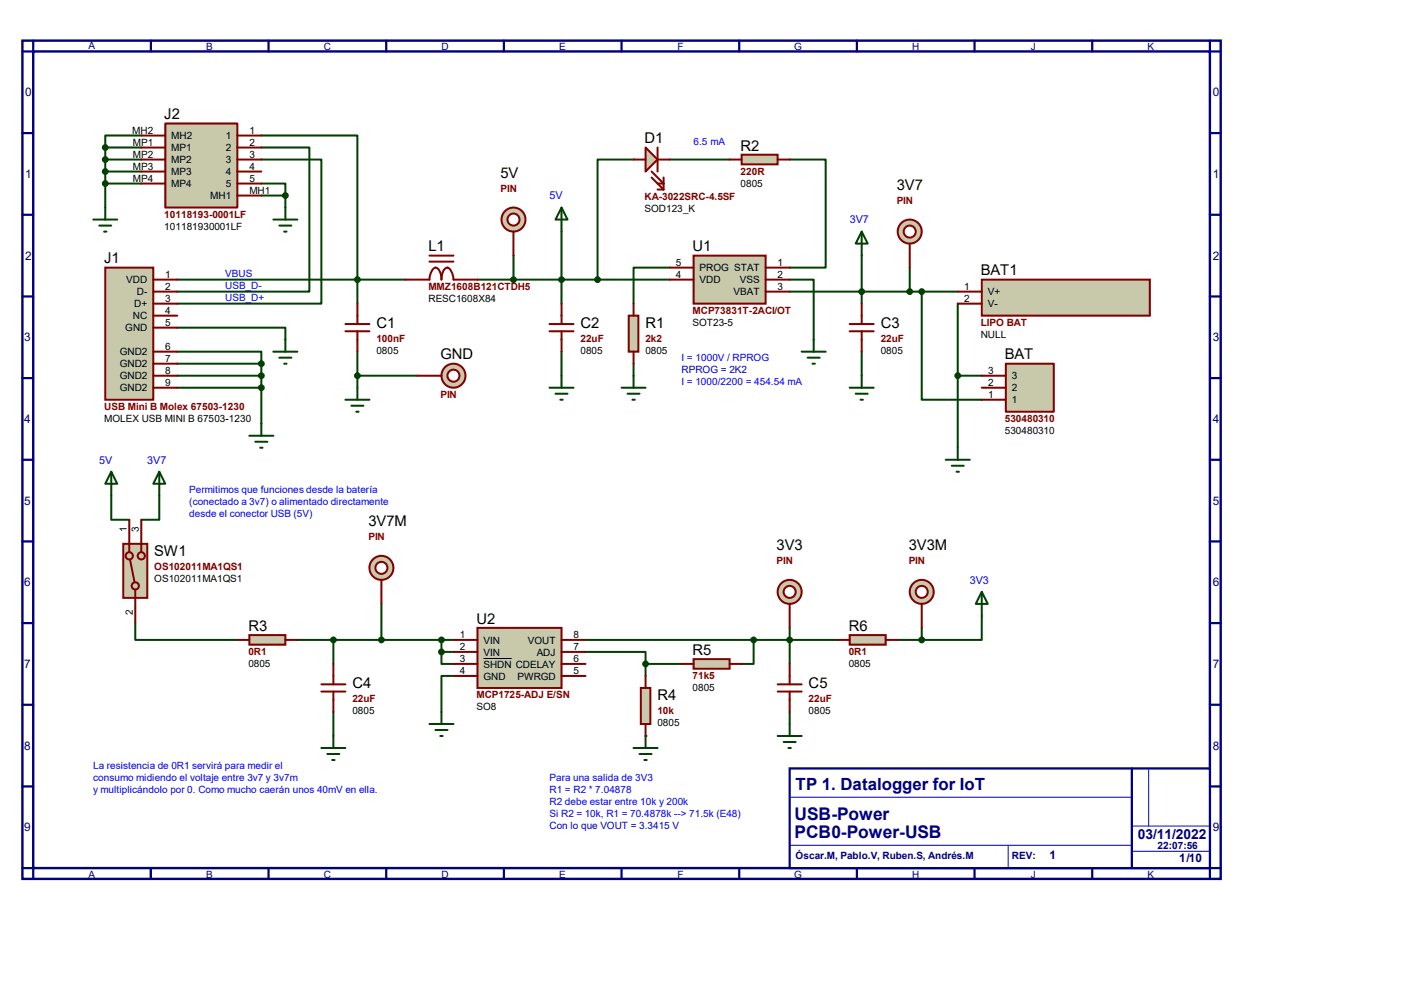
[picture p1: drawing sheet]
<svg xmlns="http://www.w3.org/2000/svg" width="297mm" height="210mm" viewBox="0 0 297 210" stroke-linecap="round" stroke-linejoin="round" font-family="sans-serif">
<path d="M4.7 8.6h253.5v177.3h-253.5zM7 10.9h248.9v172.7h-248.9z" fill="none" stroke="#000080" stroke-width=".51"/>
<path d="M7 8.6v2.3h-2.3M31.9 8.6v2.3" fill="none" stroke="#000080" stroke-width=".47"/>
<path d="M167 162.5h88.9v21.1h-88.9z" fill="#fff" stroke="#000080" stroke-width=".47"/>
<g fill="none" stroke="#000080" stroke-width=".47">
<path d="M56.8 8.6v2.3M81.7 8.6v2.3M106.6 8.6v2.3M131.5 8.6v2.3M156.4 8.6v2.3M181.3 8.6v2.3M206.2 8.6v2.3M231.1 8.6v2.3M255.9 8.6v2.3h2.3M4.7 28.2h2.3M255.9 28.2h2.3M4.7 45.4h2.3"/>
<path d="M255.9 45.4h2.3M4.7 62.7h2.3M4.7 80h2.3M255.9 62.7h2.3M255.9 80h2.3M4.7 97.2h2.3M255.9 97.2h2.3M4.7 114.5h2.3M255.9 114.5h2.3M4.7 131.8h2.3M255.9 131.8h2.3M4.7 149.1h2.3"/>
<path d="M255.9 149.1h2.3M4.7 166.3h2.3M239.4 162.5v21.1M255.9 166.3h2.3M4.7 183.6h2.3v2.3M31.9 183.6v2.3M56.8 183.6v2.3M81.7 183.6v2.3M106.6 183.6v2.3M131.5 183.6v2.3M156.4 183.6v2.3M181.3 183.6v2.3"/>
<path d="M206.2 183.6v2.3M231.1 183.6v2.3M258.2 183.6h-2.3v2.3"/>
</g>
<path d="M167 178.8h72.4M167.3 168.6h71.9M213.3 178.8v4.8M239.4 174.7h16.3M243 162.5v12.2M239.4 180h16.5" fill="none" stroke="#0000c0" stroke-width=".21"/>
<g fill="none" stroke="#004000" stroke-width=".42">
<path d="M22.3 33.7h7.6M22.3 31.2h7.6M22.3 31.2v12.7M22.3 36.3h7.6M22.3 38.8h7.6M29.9 28.7h-7.6v2.5M55.3 31.2h10.1v30.5h-27.9M55.3 33.7h12.7v30.5h-30.5M55.3 38.8h5.1v2.6M55.3 28.7h20.3v35.5M134 33.7h-7.6v25.4M141.6 33.7h12.7"/>
<path d="M167 33.7h7.7v22.9h-7.7M37.5 59.1h48.3M55.3 41.4h5.1M60.4 41.4v2.5M101 59.1h40.6M108.6 54.1v5M118.8 49v15.2M141.6 56.6h-7.6v7.6M167 59.1h5.1v12.7M182.3 54.1v10.1M192.4 56.6v5.1h-25.4M37.5 69.3h22.9v2.5"/>
<path d="M37.5 74.4h17.8v2.5M37.5 79.5h17.8M37.5 76.9h17.8M55.3 76.9v12.7M75.6 79.5h12.7M75.6 74.4v7.6M118.8 74.4v5.1M134 76.9v2.6M182.3 74.4v5.1M37.5 82h17.8M33.7 104.9v5h-3.8M28.6 131.5v3.8h21.6"/>
<path d="M62.9 135.3h33M70.5 135.3v5.1M80.7 127.7v7.6M93.4 137.9v2.5h2.5M93.4 137.9h2.5M93.4 135.3v2.6M123.9 137.9h12.7v2.5M123.9 135.3h53.3M159.4 135.3v5.1h-2.5M167 132.8v7.6M70.5 150.6v5.1M95.9 143h-2.5v7.6"/>
<path d="M136.6 140.4h7.6M136.6 140.4v2.6"/>
</g>
<circle cx="136.6" cy="155.7" r=".21" fill="#004000"/>
<path d="M192.4 61.7h10.2M195 61.7v22.8h12.7M202.6 64.2v30.5M202.6 79.5h5.1M23.5 104.9v5h3.8M189.9 135.3h5.1M195 132.8v2.5M207.7 130.3v5h-12.7M167 150.6v2.5" fill="none" stroke="#004000" stroke-width=".42"/>
<path d="M22.3 56.6h10.1v27.9h-10.1z" fill="#c8c8aa" stroke="#800000" stroke-width=".42"/>
<path d="M32.4 59.1h5.1M32.4 61.7h5.1M32.4 64.2h5.1M32.4 66.8h5.1M32.4 69.3h5.1M32.4 74.4h5.1M32.4 76.9h5.1M32.4 79.5h5.1M32.4 82h5.1" fill="none" stroke="#800000" stroke-width=".42"/>
<path d="M35 26.1h15.2v17.8h-15.2z" fill="#c8c8aa" stroke="#800000" stroke-width=".42"/>
<g fill="none" stroke="#800000" stroke-width=".42">
<path d="M29.9 28.7h5.1M29.9 31.2h5.1M29.9 33.7h5.1M29.9 36.3h5.1M29.9 38.8h5.1M50.2 28.7h5.1M50.2 31.2h5.1M50.2 33.7h5.1M50.2 36.3h5.1M50.2 38.8h5.1M50.2 41.4h5.1M85.8 59.1h5a2.69 2.69 0 0 1 1.3-2.5 2.31 2.31 0 0 1 1.3 2.5 2.31 2.31 0 0 1 1.3-2.5 2.69 2.69 0 0 1 1.2 2.5h5.1"/>
<path d="M90.8 55.3h5.1M90.8 54.1h5.1M73.1 70.1h5M73.1 68.5h5M75.6 64.2v4.3M75.6 70.1v4.3"/>
</g>
<circle cx="108.6" cy="46.4" r="2.54" fill="#c8c8aa" stroke="#800000" stroke-width=".42"/>
<circle cx="108.6" cy="46.4" r="1.27" fill="#fff" stroke="#800000" stroke-width=".42"/>
<path d="M108.6 49v5.1" fill="none" stroke="#800000" stroke-width=".42"/>
<circle cx="95.9" cy="79.5" r="2.54" fill="#c8c8aa" stroke="#800000" stroke-width=".42"/>
<circle cx="95.9" cy="79.5" r="1.27" fill="#fff" stroke="#800000" stroke-width=".42"/>
<path d="M88.3 79.5h5.1M116.2 70.1h5.1M116.2 68.5h5.1M118.8 64.2v4.3M118.8 70.1v4.3" fill="none" stroke="#800000" stroke-width=".42"/>
<path d="M133 66.8h2v7.6h-2z" fill="#c8c8aa" stroke="#800000" stroke-width=".42"/>
<path d="M134 64.2v2.6M134 74.4v2.5" fill="none" stroke="#800000" stroke-width=".42"/>
<path d="M146.7 54.1h15.3v10.1h-15.3z" fill="#c8c8aa" stroke="#800000" stroke-width=".42"/>
<path d="M141.6 56.6h5.1M141.6 59.1h5.1M162 56.6h5M162 59.1h5M162 61.7h5" fill="none" stroke="#800000" stroke-width=".42"/>
<path d="M136.6 31.2l2.5 2.5-2.5 2.6z" fill="#c8c8aa" stroke="#800000" stroke-width=".42"/>
<path d="M134 33.7h2.6M137.8 36.3l2.6 2.5h-1.3M137.8 37.5l2.6 2.6M139.1 31.2v5.1M139.1 33.7h2.5M140.4 37.5v2.6M139.1 40.1h1.3" fill="none" stroke="#800000" stroke-width=".42"/>
<path d="M156.9 32.7h7.6v2.1h-7.6z" fill="#c8c8aa" stroke="#800000" stroke-width=".42"/>
<path d="M154.3 33.7h2.6M164.5 33.7h2.5M179.7 70.1h5.1M179.7 68.5h5.1M182.3 64.2v4.3M182.3 70.1v4.3" fill="none" stroke="#800000" stroke-width=".42"/>
<circle cx="192.4" cy="49" r="2.54" fill="#c8c8aa" stroke="#800000" stroke-width=".42"/>
<circle cx="192.4" cy="49" r="1.27" fill="#fff" stroke="#800000" stroke-width=".42"/>
<path d="M192.4 51.5v5.1" fill="none" stroke="#800000" stroke-width=".42"/>
<path d="M207.7 59.1h35.5v7.7h-35.5z" fill="#c8c8aa" stroke="#800000" stroke-width=".42"/>
<path d="M202.6 61.7h5.1M202.6 64.2h5.1" fill="none" stroke="#800000" stroke-width=".42"/>
<path d="M212.8 76.9h10.1v10.2h-10.1z" fill="#c8c8aa" stroke="#800000" stroke-width=".42"/>
<path d="M207.7 79.5h5.1M207.7 84.5h5.1M207.7 82h5.1" fill="none" stroke="#800000" stroke-width=".42"/>
<path d="M26.1 115h5.1v11.4h-5.1z" fill="#c8c8aa" stroke="#800000" stroke-width=".42"/>
<path d="M27.3 115v2.6l1.3 6.3v2.5M29.9 115v2.6" fill="none" stroke="#800000" stroke-width=".42"/>
<g fill="#c8c8aa" stroke="#800000" stroke-width=".42">
<circle cx="28.6" cy="123.9" r=".76"/>
<circle cx="27.3" cy="117.6" r=".76"/>
<circle cx="29.9" cy="117.6" r=".76"/>
</g>
<path d="M27.3 109.9v5.1M29.9 109.9v5.1M28.6 126.4v5.1" fill="none" stroke="#800000" stroke-width=".42"/>
<path d="M52.7 134.3h7.7v2.1h-7.7z" fill="#c8c8aa" stroke="#800000" stroke-width=".42"/>
<path d="M50.2 135.3h2.5M60.4 135.3h2.5" fill="none" stroke="#800000" stroke-width=".42"/>
<circle cx="80.7" cy="120.1" r="2.54" fill="#c8c8aa" stroke="#800000" stroke-width=".42"/>
<circle cx="80.7" cy="120.1" r="1.27" fill="#fff" stroke="#800000" stroke-width=".42"/>
<path d="M80.7 122.6v5.1M68 146.3h5.1M68 144.7h5.1M70.5 140.4v4.3M70.5 146.3v4.3" fill="none" stroke="#800000" stroke-width=".42"/>
<path d="M101 132.8h17.8v12.7h-17.8z" fill="#c8c8aa" stroke="#800000" stroke-width=".42"/>
<path d="M95.9 135.3h5.1M95.9 137.9h5.1M118.8 135.3h5.1M118.8 137.9h5.1M95.9 140.4h5.1M95.9 143h5.1M118.8 140.4h5.1M118.8 143h5.1" fill="none" stroke="#800000" stroke-width=".42"/>
<path d="M102.3 139.3h5.9" fill="none" stroke="#000" stroke-width=".21"/>
<path d="M146.7 139.4h7.6v2h-7.6z" fill="#c8c8aa" stroke="#800000" stroke-width=".42"/>
<path d="M144.2 140.4h2.5M154.3 140.4h2.6" fill="none" stroke="#800000" stroke-width=".42"/>
<path d="M179.7 134.3h7.7v2.1h-7.7z" fill="#c8c8aa" stroke="#800000" stroke-width=".42"/>
<path d="M177.2 135.3h2.5M187.4 135.3h2.5" fill="none" stroke="#800000" stroke-width=".42"/>
<circle cx="167" cy="125.2" r="2.54" fill="#c8c8aa" stroke="#800000" stroke-width=".42"/>
<circle cx="167" cy="125.2" r="1.27" fill="#fff" stroke="#800000" stroke-width=".42"/>
<path d="M167 127.7v5.1" fill="none" stroke="#800000" stroke-width=".42"/>
<circle cx="195" cy="125.2" r="2.54" fill="#c8c8aa" stroke="#800000" stroke-width=".42"/>
<circle cx="195" cy="125.2" r="1.27" fill="#fff" stroke="#800000" stroke-width=".42"/>
<path d="M195 127.7v5.1M164.5 146.3h5.1M164.5 144.7h5.1M167 140.4v4.3M167 146.3v4.3" fill="none" stroke="#800000" stroke-width=".42"/>
<g fill="none" stroke="#004000" stroke-width=".42">
<path d="M19.7 46.4h5.1M21 47.7h2.5M22 49h.5M22.3 43.9v2.5M57.8 46.4h5.1M59.1 47.7h2.5M60.1 49h.5M60.4 43.9v2.5M118.8 43.9l1.3 2.5h-2.6zM118.8 43.9v5.1M182.3 49l1.3 2.5h-2.6zM182.3 49v5.1"/>
<path d="M57.8 74.4h5.1M59.1 75.6h2.5M60.1 76.9h.5M60.4 71.8v2.6M118.8 79.5v2.5M134 79.5v2.5M169.6 74.4h5.1M170.9 75.6h2.5M171.9 76.9h.5M172.1 71.8v2.6M182.3 79.5v2.5M33.7 99.8l1.3 2.5h-2.6z"/>
<path d="M33.7 99.8v5.1M52.7 92.2h5.1M54 93.4h2.6M55 94.7h.5M55.3 89.6v2.6M73.1 84.5h5M74.3 85.8h2.6M75.4 87.1h.5M75.6 82v2.5M116.2 82h5.1M117.5 83.3h2.6M118.5 84.5h.5"/>
<path d="M131.5 82h5.1M132.8 83.3h2.5M133.8 84.5h.5M179.7 82h5.1M181 83.3h2.6M182 84.5h.5M68 158.2h5.1M69.3 159.5h2.5M70.5 155.7v2.5M90.8 153.1h5.1M92.1 154.4h2.6M93.1 155.7h.5"/>
<path d="M93.4 150.6v2.5M134 158.2h5.1M135.3 159.5h2.5M136.6 155.7v2.5M70.3 160.7h.5M136.3 160.7h.5"/>
</g>
<g fill="#004000" stroke="#004000" stroke-width=".42">
<circle cx="22.3" cy="31.2" r=".51"/>
<circle cx="22.3" cy="33.7" r=".51"/>
<circle cx="22.3" cy="36.3" r=".51"/>
<circle cx="22.3" cy="38.8" r=".51"/>
<circle cx="60.4" cy="41.4" r=".51"/>
<circle cx="55.3" cy="79.5" r=".51"/>
<circle cx="55.3" cy="76.9" r=".51"/>
<circle cx="55.3" cy="82" r=".51"/>
<circle cx="75.6" cy="59.1" r=".51"/>
<circle cx="108.6" cy="59.1" r=".51"/>
<circle cx="118.8" cy="59.1" r=".51"/>
<circle cx="75.6" cy="79.5" r=".51"/>
<circle cx="126.4" cy="59.1" r=".51"/>
<circle cx="182.3" cy="61.7" r=".51"/>
<circle cx="192.4" cy="61.7" r=".51"/>
<circle cx="70.5" cy="135.3" r=".51"/>
<circle cx="93.4" cy="137.9" r=".51"/>
<circle cx="93.4" cy="135.3" r=".51"/>
<circle cx="80.7" cy="135.3" r=".51"/>
<circle cx="136.6" cy="140.4" r=".51"/>
<circle cx="159.4" cy="135.3" r=".51"/>
<circle cx="167" cy="135.3" r=".51"/>
</g>
<path d="M135.6 145.5h2v7.6h-2z" fill="#c8c8aa" stroke="#800000" stroke-width=".42"/>
<path d="M136.6 143v2.5M136.6 153.1v2.6" fill="none" stroke="#800000" stroke-width=".42"/>
<path d="M23.5 99.8l1.3 2.5h-2.5zM23.5 99.8v5.1M200.1 97.2h5M201.3 98.5h2.6M202.4 99.8h.5M202.6 94.7v2.5M207.7 125.2l1.3 2.5h-2.6zM207.7 125.2v5.1M164.5 155.7h5.1M165.8 156.9h2.5M166.8 158.2h.5M167 153.1v2.6" fill="none" stroke="#004000" stroke-width=".42"/>
<g fill="#004000" stroke="#004000" stroke-width=".42">
<circle cx="195" cy="135.3" r=".51"/>
<circle cx="202.6" cy="79.5" r=".51"/>
<circle cx="195" cy="61.7" r=".51"/>
</g>
<g font-size="3.7" fill="#000080">
<text x="168.1" y="173.5">USB-Power</text>
<text x="168.1" y="177.3">PCB0-Power-USB</text>
</g>
<text font-size="3.6" fill="#000080" x="168.3" y="167.1">TP 1. Datalogger for IoT</text>
<g font-size="3.1">
<text x="34.8" y="25.2">J2</text>
<text x="136.4" y="30.3">D1</text>
<text x="156.7" y="31.8">R2</text>
<text x="105.9" y="37.6">5V</text>
<text x="189.7" y="40.2">3V7</text>
<text x="90.6" y="53.2">L1</text>
<text x="146.5" y="53.2">U1</text>
<text x="22.1" y="55.7">J1</text>
<text x="207.5" y="58.3">BAT1</text>
<text x="79.6" y="69.4">C1</text>
<text x="122.8" y="69.4">C2</text>
<text x="136.5" y="69.4">R1</text>
<text x="186.3" y="69.4">C3</text>
<text x="93.2" y="76">GND</text>
<text x="212.6" y="76">BAT</text>
<text x="77.9" y="111.3">3V7M</text>
<text x="32.6" y="117.6">SW1</text>
<text x="164.3" y="116.4">3V3</text>
<text x="192.2" y="116.4">3V3M</text>
<text x="100.8" y="131.9">U2</text>
<text x="52.5" y="133.4">R3</text>
<text x="179.5" y="133.4">R6</text>
<text x="146.5" y="138.5">R5</text>
<text x="74.5" y="145.6">C4</text>
<text x="139.1" y="148.1">R4</text>
<text x="171.1" y="145.6">C5</text>
</g>
<text font-size="2.9" fill="#000080" x="240.7" y="177.5">03/11/2022</text>
<g font-size="2.5" fill="#000080">
<text x="5.3" y="20.4">0</text>
<text x="256.5" y="20.4">0</text>
<text x="5.3" y="37.7">1</text>
<text x="256.5" y="37.7">1</text>
<text x="5.3" y="54.9">2</text>
<text x="256.5" y="54.9">2</text>
<text x="5.1" y="72.2">3</text>
<text x="256.5" y="72.2">3</text>
<text x="5.1" y="89.5">4</text>
<text x="256.5" y="89.5">4</text>
<text x="5.1" y="106.8">5</text>
<text x="256.5" y="106.8">5</text>
<text x="5.1" y="124">6</text>
<text x="256.5" y="124">6</text>
<text x="5.1" y="141.3">7</text>
<text x="256.5" y="141.3">7</text>
<text x="5.1" y="158.6">8</text>
<text x="256.5" y="158.6">8</text>
<text x="5.1" y="175.9">9</text>
<text x="256.5" y="175.9">9</text>
<text x="222" y="181.7">1</text>
<text x="249.4" y="182.2">1/10</text>
</g>
<g font-size="2.3" fill="#00f">
<text x="116.2" y="42.2">5V</text>
<text x="179.7" y="47.2">3V7</text>
<text x="21" y="98">5V</text>
<text x="31.2" y="98">3V7</text>
<text x="205.1" y="123.4">3V3</text>
</g>
<g font-size="2.1" fill="#000080">
<text x="18.8" y="10.4">A</text>
<text x="43.6" y="10.6">B</text>
<text x="68.5" y="10.6">C</text>
<text x="93.4" y="10.6">D</text>
<text x="118.3" y="10.6">E</text>
<text x="143.3" y="10.6">F</text>
<text x="168" y="10.6">G</text>
<text x="192.9" y="10.6">H</text>
<text x="218.1" y="10.6">J</text>
<text x="242.8" y="10.6">K</text>
<text x="244.9" y="179.6">22:07:56</text>
<text x="18.8" y="185.6">A</text>
<text x="43.6" y="185.6">B</text>
<text x="68.5" y="185.6">C</text>
<text x="93.4" y="185.6">D</text>
<text x="118.3" y="185.6">E</text>
<text x="143.3" y="185.6">F</text>
<text x="168" y="185.6">G</text>
<text x="168.3" y="181.7">Óscar.M, Pablo.V, Ruben.S, Andrés.M</text>
<text x="192.9" y="185.6">H</text>
<text x="214.1" y="181.6">REV:</text>
<text x="218.1" y="185.6">J</text>
<text x="242.8" y="185.6">K</text>
</g>
<g font-size="2.1">
<text x="28" y="28.3">MH2</text>
<text x="36.2" y="29.4">MH2</text>
<text x="47.8" y="29.4">1</text>
<text x="52.7" y="28.3">1</text>
<text x="28.1" y="30.8">MP1</text>
<text x="28.1" y="33.4">MP2</text>
<text x="28.1" y="35.9">MP3</text>
<text x="36.2" y="32">MP1</text>
<text x="36.2" y="34.5">MP2</text>
<text x="47.8" y="32">2</text>
<text x="47.8" y="34.5">3</text>
<text x="52.7" y="30.8">2</text>
<text x="52.7" y="33.4">3</text>
<text x="52.7" y="35.9">4</text>
<text x="28.1" y="38.4">MP4</text>
<text x="36.2" y="37">MP3</text>
<text x="36.2" y="39.6">MP4</text>
<text x="47.8" y="37">4</text>
<text x="47.8" y="39.6">5</text>
<text x="52.7" y="38.4">5</text>
<text x="52.7" y="41">MH1</text>
<text x="156.7" y="39.5">0805</text>
<text x="44.5" y="42.1">MH1</text>
<text x="136.4" y="44.8">SOD123_K</text>
<text x="34.8" y="48.6">101181930001LF</text>
<text x="26.7" y="59.9">VDD</text>
<text x="35" y="58.8">1</text>
<text x="143" y="56.2">5</text>
<text x="143" y="58.8">4</text>
<text x="148" y="57.4">PROG STAT</text>
<text x="148" y="59.9">VDD</text>
<text x="156.5" y="59.9">VSS</text>
<text x="164.5" y="56.2">1</text>
<text x="164.5" y="58.8">2</text>
<text x="28.4" y="65">D+</text>
<text x="29" y="62.4">D-</text>
<text x="35" y="61.3">2</text>
<text x="35" y="63.8">3</text>
<text x="90.6" y="63.8">RESC1608X84</text>
<text x="155.2" y="62.4">VBAT</text>
<text x="164.5" y="61.3">3</text>
<text x="204" y="61.3">1</text>
<text x="204" y="63.8">2</text>
<text x="209" y="62.4">V+</text>
<text x="209" y="65">V-</text>
<text x="26.5" y="70.1">GND</text>
<text x="28.1" y="67.5">NC</text>
<text x="35" y="66.4">4</text>
<text x="35" y="68.9">5</text>
<text x="146.5" y="68.9">SOT23-5</text>
<text x="207.5" y="71.5">NULL</text>
<text x="25.3" y="75.1">GND2</text>
<text x="25.3" y="77.7">GND2</text>
<text x="35" y="74">6</text>
<text x="35" y="76.5">7</text>
<text x="79.6" y="74.8">0805</text>
<text x="122.8" y="74.8">0805</text>
<text x="136.5" y="74.8">0805</text>
<text x="186.3" y="74.8">0805</text>
<text x="25.3" y="80.2">GND2</text>
<text x="25.3" y="82.8">GND2</text>
<text x="35" y="79.1">8</text>
<text x="35" y="81.6">9</text>
<text x="209" y="81.6">2</text>
<text x="209" y="79.1">3</text>
<text x="214" y="82.8">2</text>
<text x="214" y="80.2">3</text>
<text x="22.1" y="89.2">MOLEX USB MINI B 67503-1230</text>
<text x="209" y="84.2">1</text>
<text x="214" y="85.3">1</text>
<text x="212.6" y="91.8">530480310</text>
<text x="26.8" y="112.5" transform="rotate(-90 26.8 112.5)">1</text>
<text x="29.4" y="112.5" transform="rotate(-90 29.4 112.5)">3</text>
<text x="32.6" y="123.1">OS102011MA1QS1</text>
<text x="28.1" y="130.2" transform="rotate(-90 28.1 130.2)">2</text>
<text x="97.3" y="135">1</text>
<text x="97.3" y="137.5">2</text>
<text x="102.3" y="136.1">VIN</text>
<text x="111.7" y="136.1">VOUT</text>
<text x="121.3" y="137.5">7</text>
<text x="121.3" y="135">8</text>
<text x="52.5" y="141.1">0805</text>
<text x="97.3" y="140">3</text>
<text x="97.3" y="142.6">4</text>
<text x="102.3" y="138.6">VIN</text>
<text x="102.3" y="141.2">SHDN CDELAY</text>
<text x="102.3" y="143.7">GND</text>
<text x="109.5" y="143.7">PWRGD</text>
<text x="113.5" y="138.6">ADJ</text>
<text x="121.3" y="142.6">5</text>
<text x="121.3" y="140">6</text>
<text x="179.5" y="141.1">0805</text>
<text x="146.5" y="146.1">0805</text>
<text x="74.5" y="151">0805</text>
<text x="100.8" y="150.2">SO8</text>
<text x="139.1" y="153.6">0805</text>
<text x="171.1" y="151">0805</text>
</g>
<g font-size="2.1" fill="#00f">
<text x="146.7" y="30.6">6.5 mA</text>
<text x="47.7" y="58.5">VBUS</text>
<text x="47.7" y="61.1">USB_D-</text>
<text x="47.7" y="63.6">USB_D+</text>
<text x="144.2" y="76.3">I = 1000V / RPROG</text>
<text x="144.2" y="81.4">I = 1000/2200 = 454.54 mA</text>
<text x="40" y="104.3">Permitimos que funciones desde la batería</text>
<text x="40" y="106.8">(conectado a 3v7) o alimentado directamente</text>
<text x="40" y="109.3">desde el conector USB (5V)</text>
<text x="19.7" y="162.7">La resistencia de 0R1 servirá para medir el</text>
<text x="19.7" y="165.2">consumo midiendo el voltaje entre 3v7 y 3v7m</text>
<text x="19.7" y="167.8">y multiplicándolo por 0. Como mucho caerán unos 40mV en ella.</text>
<text x="116.2" y="165.2">Para una salida de 3V3</text>
<text x="116.2" y="167.8">R1 = R2 * 7.04878</text>
<text x="116.2" y="170.3">R2 debe estar entre 10k y 200k</text>
<text x="116.2" y="172.8">Si R2 = 10k, R1 = 70.4878k --&gt; 71.5k (E48)</text>
</g>
<g font-size="2.1" fill="#800000">
<text x="105.9" y="40.6">PIN</text>
<text x="156.7" y="37">220R</text>
<text x="34.8" y="46.1">10118193-0001LF</text>
<text x="136.4" y="42.3">KA-3022SRC-4.5SF</text>
<text x="189.7" y="43.1">PIN</text>
<text x="90.6" y="61.3">MMZ1608B121CTDH5</text>
<text x="146.5" y="66.4">MCP73831T-2ACI/OT</text>
<text x="207.5" y="69">LIPO BAT</text>
<text x="79.6" y="72.3">100nF</text>
<text x="122.8" y="72.3">22uF</text>
<text x="136.5" y="72.3">2k2</text>
<text x="186.3" y="72.3">22uF</text>
<text x="22.1" y="86.7">USB Mini B Molex 67503-1230</text>
<text x="93.2" y="84.2">PIN</text>
<text x="212.6" y="89.3">530480310</text>
<text x="77.9" y="114.3">PIN</text>
<text x="164.3" y="119.3">PIN</text>
<text x="192.2" y="119.3">PIN</text>
<text x="32.6" y="120.6">OS102011MA1QS1</text>
<text x="52.5" y="138.6">0R1</text>
<text x="146.5" y="143.6">71k5</text>
<text x="179.5" y="138.6">0R1</text>
<text x="74.5" y="148.5">22uF</text>
<text x="100.8" y="147.7">MCP1725-ADJ E/SN</text>
<text x="171.1" y="148.5">22uF</text>
<text x="139.1" y="151.1">10k</text>
</g>
<g font-size="2.1" fill="#0000c0">
<text x="144.2" y="78.9">RPROG = 2K2</text>
<text x="116.2" y="175.4">Con lo que VOUT = 3.3415 V</text>
</g>
</svg>
